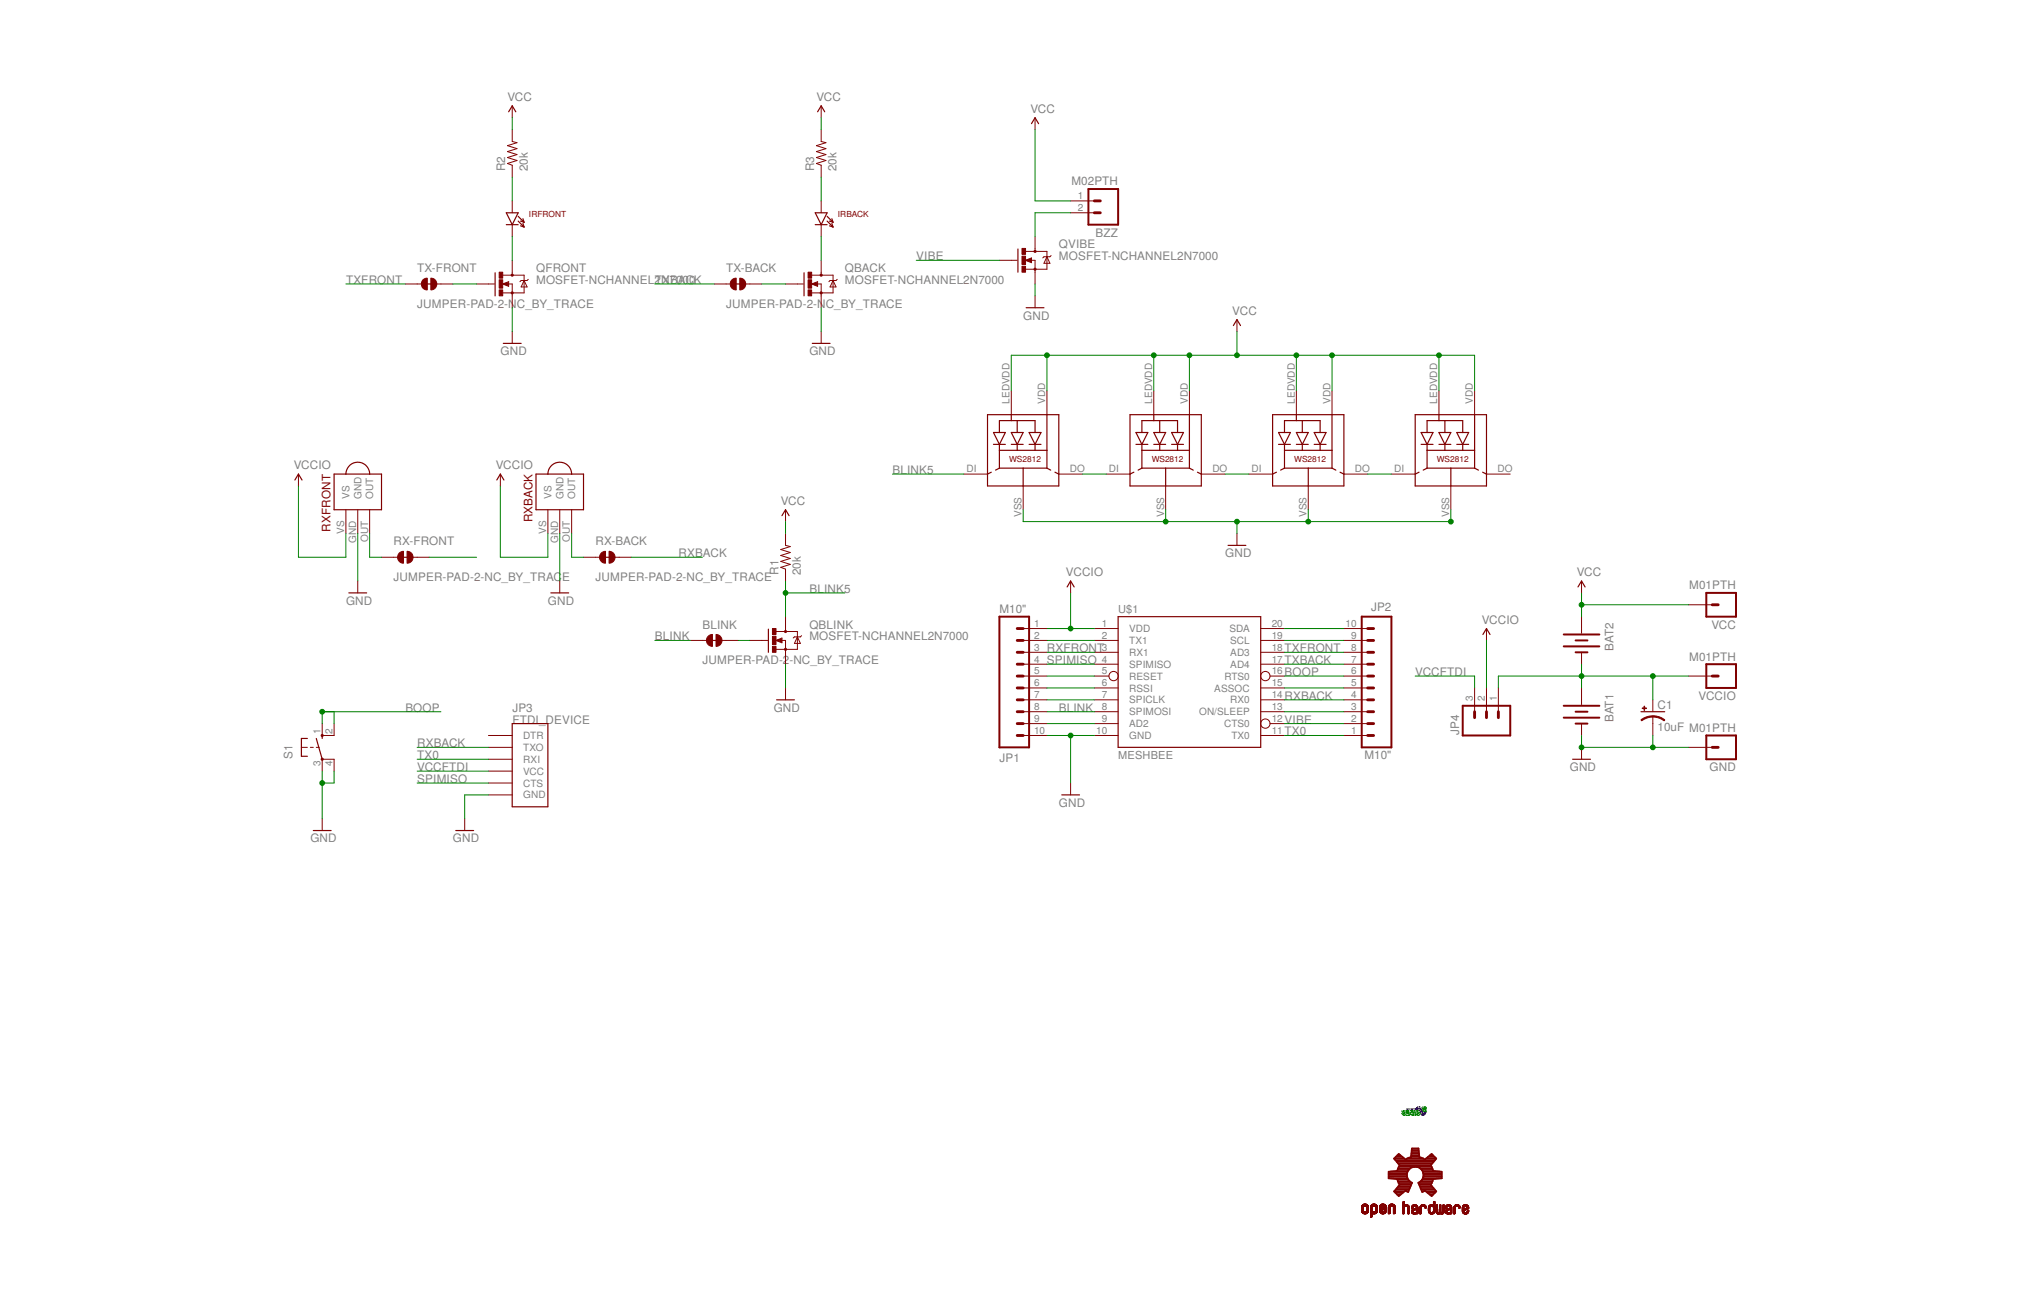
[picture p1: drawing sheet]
<svg xmlns="http://www.w3.org/2000/svg" width="432mm" height="279mm" viewBox="0 0 432 279" stroke-linecap="round" stroke-linejoin="round" font-family="sans-serif">
<g fill="none" stroke="#800000" stroke-width=".25">
<path d="M108.7 23.9l.8-1.3 .8 1.3M174.8 23.9l.7-1.3 .8 1.3M220.5 26.4l.8-1.2 .7 1.2M105.8 58.3v4.9M108.2 45.5h2.6l-1.3 2.5zM108.2 48h2.6M110.8 47.3l1.2 1.2M110.8 46.2l1.2 1.3M111.3 48.3l.7 .2M111.3 47.3l.7 .2M111.8 47.8l.2 .7M111.8 46.8l.2 .7"/>
<path d="M171.9 58.3v4.9M174.3 45.5h2.5l-1.3 2.5zM174.3 48h2.5M176.8 47.3l1.3 1.2M176.8 46.2l1.3 1.3M177.3 48.3l.8 .2M177.3 47.3l.8 .2M177.8 47.8l.3 .7M177.8 46.8l.3 .7M217.6 53.2v5M91 60.7h1.7M107.6 73.4h3.8"/>
<path d="M157 60.7h1.8M173.6 73.4h3.8M219.4 65.8h3.8M263.7 69.6l.7-1.3 .8 1.3M211.1 88.6h15.2v15.3h-15.2zM212.4 92.5h2.5l-1.3 2.5zM212.4 95h2.5M213.6 92.5v-2.6h7.7v2.6M213.6 95v5.1M213.6 96.3h10.2M216.2 92.5h2.5l-1.3 2.5zM216.2 95h2.5"/>
<path d="M216.2 88.6v1.3M217.4 89.9v2.6M217.4 95v1.3M220 92.5h2.5l-1.2 2.5zM220 95h2.5M221.3 95v1.3M223.8 88.6v11.5M241.6 88.6h15.2v15.3h-15.2zM242.8 92.5h2.6l-1.3 2.5zM242.8 95h2.6M244.1 92.5v-2.6h7.6v2.6M244.1 96.3h10.2"/>
<path d="M244.1 95v5.1M246.6 92.5h2.6l-1.3 2.5zM246.6 95h2.6M246.6 88.6v1.3M247.9 89.9v2.6M247.9 95v1.3M250.4 92.5h2.6l-1.3 2.5zM250.4 95h2.6M251.7 95v1.3M254.3 88.6v11.5M272 88.6h15.3v15.3h-15.3zM273.3 92.5h2.5l-1.2 2.5z"/>
<path d="M273.3 95h2.5M274.6 92.5v-2.6h7.6v2.6M274.6 96.3h10.1M274.6 95v5.1M277.1 92.5h2.6l-1.3 2.5zM277.1 95h2.6M277.1 88.6v1.3M278.4 89.9v2.6M278.4 95v1.3M280.9 92.5h2.6l-1.3 2.5zM280.9 95h2.6M282.2 95v1.3"/>
<path d="M284.7 88.6v11.5M302.5 88.6h15.3v15.3h-15.3zM303.8 92.5h2.5l-1.2 2.5zM303.8 95h2.5M305.1 92.5v-2.6h7.6v2.6M305.1 96.3h10.1M305.1 95v5.1M307.6 92.5h2.5l-1.2 2.5zM307.6 95h2.5M307.6 88.6v1.3M308.9 89.9v2.6M308.9 95v1.3"/>
<path d="M311.4 92.5h2.5l-1.2 2.5zM311.4 95h2.5M312.7 95v1.3M315.2 88.6v11.5M63 102.6l.8-1.3 .8 1.3M71.4 101.3h10.2v7.7h-10.2zM73.9 101.3a2.54 2.54 0 0 1 2.6-2.5 2.54 2.54 0 0 1 2.5 2.5M85.9 119.1h1.8M106.2 102.6l.8-1.3 .7 1.3M114.6 101.3h10.1v7.7h-10.1zM117.1 101.3a2.54 2.54 0 0 1 2.6-2.5 2.54 2.54 0 0 1 2.5 2.5M129.1 119.1h1.7"/>
<path d="M167.2 110.2l.7-1.2 .8 1.2M211.9 100.9l-.8 .4M213.6 100.1h10.2M213.6 100.1l-.8 .4M218.7 100.1v3.8M223.8 100.1l.8 .4M225.5 100.9l.8 .4M242.4 100.9l-.8 .4M244.1 100.1h10.2M244.1 100.1l-.8 .4M249.2 100.1v3.8M254.3 100.1l.8 .4"/>
<path d="M256 100.9l.8 .4M262.5 116.6h3.8M272.9 100.9l-.9 .4M274.6 100.1h10.1M274.6 100.1l-.9 .4M279.7 100.1v3.8M284.7 100.1l.9 .4M286.4 100.9l.9 .4M303.3 100.9l-.8 .4M305.1 100.1h10.1M305.1 100.1l-.9 .4M310.1 100.1v3.8"/>
<path d="M315.2 100.1l.8 .4M316.9 100.9l.9 .4M74.6 126.7h3.8M117.8 126.7h3.8M151.9 136.9h1.8M164.3 134.5v4.9M228.1 125.5l.8-1.3 .7 1.3M239 131.8h30.5v28h-30.5zM317 135.6l.8-1.2 .7 1.2M337.3 125.5l.8-1.3 .7 1.3M65.7 157.9h-1.3v3.8h1.3M67.6 157.9l1.3 4.4"/>
<path d="M68.9 157.2v.7M109.5 154.7h7.6v17.8h-7.6zM166 149.6h3.8M350.8 152.1h5.1M67 177.5h3.8M97.4 177.5h3.8M227 169.9h3.8M336.2 162.3h3.8"/>
</g>
<g fill="none" stroke="#800000" stroke-width=".21">
<path d="M109.5 22.6v2.6M109.5 27.7v2.5l1 .3-2 .6 2 .7-2 .6 2 .6-2 .7 2 .6-2 .6 1 .4v2.6M175.5 22.6v2.6M175.5 27.7v2.5l1.1 .3-2.1 .6 2.1 .7-2.1 .6 2.1 .6-2.1 .7 2.1 .6-2.1 .6 1 .4v2.6M221.3 25.2v2.5M107.5 58.8h4.5v3.8h-4.5M109.5 42.9v2.6M109.5 48v2.6M109.5 55.6v3.2M112 60l.7 1.3h-1.3zM112.9 59.7l-.2 .3h-1.3l-.3 .2M173.5 58.8h4.6v3.8h-4.6"/>
<path d="M175.5 42.9v2.6M175.5 48v2.6M175.5 55.6v3.2M178.1 60l.6 1.3h-1.3zM179 59.7l-.3 .3h-1.3l-.2 .2M213.6 55.6h3.8M219.2 55.6l1.3-.5v1.1zM219.2 53.7h4.6v3.9h-4.6M220.4 55.6h.9v5.1M221.3 50.6v3.1M223.8 54.9l.6 1.4h-1.2zM224.7 54.6l-.3 .3h-1.2l-.3 .2"/>
<path d="M228.9 42.9h5M228.9 45.5h5M86.6 60.7h3.5M93.4 60.7h3.4M101.9 60.7h3.8M107.5 60.7l1.2-.5v1zM108.6 60.7h.9v5.1M109.5 70.9v2.5M152.7 60.7h3.4M159.4 60.7h3.4M167.9 60.7h3.8M173.5 60.7l1.3-.5v1z"/>
<path d="M174.6 60.7h.9v5.1M175.5 70.9v2.5M221.3 63.2v2.6M264.4 68.3v2.6M216.2 83.6v5M223.8 83.6v5M246.6 83.6v5M254.3 83.6v5M277.1 83.6v5M284.7 83.6v5M307.6 83.6v5M315.2 83.6v5"/>
<path d="M63.8 101.3v2.6M73.9 109v5M76.5 109v5M79 109v5M81.6 119.1h3.4M88.3 119.1h3.4M107 101.3v2.6M117.1 109v5M119.7 109v5M122.2 109v5M124.7 119.1h3.5M131.5 119.1h3.4"/>
<path d="M167.9 109v2.5M167.9 114v2.6l1 .2-2 .7 2 .6-2 .6 2 .7-2 .6 2 .6-2 .7 1 .4v2.5M206 101.3h5.1M218.7 103.9v5.1M226.3 101.3h5.1M236.5 101.3h5.1M249.2 103.9v5.1M256.8 101.3h5.1M264.4 114v2.6M267 101.3h5M279.7 103.9v5.1M287.3 101.3h5.1"/>
<path d="M297.4 101.3h5.1M310.1 103.9v5.1M317.8 101.3h5M76.5 124.2v2.5M119.7 124.2v2.5M147.6 136.9h3.4M154.3 136.9h3.5M160.3 136.9h3.8M165.9 136.9l1.3-.5v1zM165.9 135h4.6v3.8h-4.6M167 136.9h.9v5.1M167.9 131.8v3.2"/>
<path d="M170.5 136.1l.6 1.4h-1.3zM171.3 135.9l-.2 .2h-1.3l-.2 .3M218.7 134.4h5.1M218.7 136.9h5.1M218.7 139.4h5.1M228.9 124.2v2.5M233.9 134.4h5.1M233.9 136.9h5.1M233.9 139.4h5.1M269.5 134.4h5.1M269.5 136.9h5.1M269.5 139.4h5.1"/>
<path d="M287.3 134.4h5.1M287.3 136.9h5.1M287.3 139.4h5.1M317.8 134.4v2.5M338.1 124.2v2.5M338.1 131.8v3.6M338.1 139.4v2.6M360.9 129.3h5.1M64.4 159.8h1.3M66.3 159.8h.7M67.6 159.8h.6M68.9 154.7v2.5h2.5v-2.5"/>
<path d="M104.4 157.2h5.1M104.4 159.8h5.1M167.9 147.1v2.5M218.7 142h5.1M218.7 144.5h5.1M218.7 147.1h5.1M218.7 149.6h5.1M218.7 152.1h5.1M218.7 154.7h5.1M218.7 157.2h5.1M233.9 142h5.1M233.9 144.5h3.1"/>
<path d="M233.9 147.1h5.1M233.9 149.6h5.1M233.9 152.1h5.1M233.9 154.7h5.1M233.9 157.2h5.1M269.5 142h5.1M269.5 147.1h5.1M269.5 149.6h5.1M269.5 152.1h5.1M269.5 157.2h5.1M271.5 144.5h3.1M271.5 154.7h3.1"/>
<path d="M287.3 142h5.1M287.3 144.5h5.1M287.3 147.1h5.1M287.3 149.6h5.1M287.3 152.1h5.1M287.3 154.7h5.1M287.3 157.2h5.1M315.2 147.1v5M317.8 147.1v5M320.3 147.1v5M338.1 147.1v3.5M338.1 154.7v2.5"/>
<path d="M338.1 159.8v2.5M353.3 149.6v2.5M353.3 153.2v4M360.9 144.5h5.1M360.9 159.8h5.1M68.9 164.8v-2.5h2.5v2.5M68.9 175v2.5M99.3 175v2.5M104.4 162.3h5.1M104.4 164.8h5.1M104.4 167.4h5.1M104.4 169.9h5.1"/>
<path d="M228.9 167.4v2.5M291.1 258.8l.4 .1M291.1 258.8h.3M291.1 258.7h.3M291.1 258.6h.3M291.1 258.5h.3M291.1 258.4h.3M291.1 258.3h.3M291.1 258.2h.3M291.1 258.1h.3M291.1 258h.3M291.1 258h.4"/>
<path d="M291.1 259h.5M291.1 259h.4M291.1 258.9h.4M291.1 257.9h.4M291.1 259.1h.6M291.1 257.8h1.3M291.1 259.2h1.3M291.1 259.1h1.3M291.2 257.7h1.2M291.2 259.2h1.2M291.3 257.6h1M291.3 259.3h1"/>
<path d="M291.4 259.4h.8M291.4 257.5h.8M291.4 259.4h.7M291.5 257.9l-.4 .1M291.5 257.4h.5M291.6 259.5h.4M291.6 257.8l-.5 .1M291.6 257.4h.4M291.7 257.8h-.6M291.9 257.8h.6M292 257.8l.5 .1M292 259h.5"/>
<path d="M292 257.9h.5M292.1 257.9l.4 .1M292.1 258.9h.4M292.1 258h.4M292.1 258.8h.4M292.1 258.7h.4M292.1 258.6h.4M292.1 258.5h.4M292.1 258.4h.4M292.1 258.3h.4M292.1 258.2h.4M292.1 258.1h.4"/>
<path d="M292.3 259.3h-1M292.5 259.1h-.6M292.5 259h-.5M293 260h.3M293 259.9h.3M293 259.8h.3M293 259.7h.3M293 259.6h.3M293 259.5h.3M293 259.1h1.4M293 259.1h.6M293 259h.5"/>
<path d="M293 259h.4M293 258.9h.4M293 258.8h.4M293 258.8h.3M293 258.7h.3M293 258.6h.3M293 258.5h.3M293 258.4h.3M293 258.3h.3M293 258.2h.3M293 258.1h.3M293 258h.4"/>
<path d="M293 257.9h.5M293.1 257.8h1.3M293.1 257.7h1.2M293.1 257.6l1.2 .1M293.2 257.6h1M293.2 257.5l1 .1M293.3 257.5h.8M293.4 259.5h-.4M293.4 257.9l-.4 .1M293.5 257.4h.5M293.5 259.5h.4M293.5 257.8l-.5 .1"/>
<path d="M293.5 257.4h.4M293.6 257.8h-.6M293.8 257.8h.6M293.9 257.8h.5M293.9 259h.5M294 257.9h.4M294 257.9l.4 .1M294 258.9h.4M294 258h.4M294 259.4l-1 .1M294 258.8h.4M294 258.7h.4"/>
<path d="M294 258.6h.4M294 258.5h.4M294 258.4h.4M294 258.3h.4M294 258.2h.4M294 258.1h.4M294.1 259.4h-1.1M294.2 259.3l-1.2 .1M294.3 259.3h-1.3M294.3 259.2h-1.3M294.4 259.1h-.6M294.4 259h-.4"/>
<path d="M294.9 259h.5M294.9 258.9h.4M294.9 258.8l.4 .1M294.9 258.3h1.4M294.9 258.3h.4M294.9 258.2h.4M294.9 258.1h.4M294.9 258h.4M294.9 259.1h.6M295 259.1h1.2M295 257.8h1.3M295 259.2h1.2"/>
<path d="M295 257.7h1.2M295.1 259.3h1M295.1 257.6h1M295.1 257.5l1 .1M295.2 259.4h.8M295.2 257.5h.8M295.3 259.4h.7M295.3 258.8h-.4M295.3 257.9l-.4 .1M295.3 257.4h.6M295.4 257.9h-.5M295.4 258.3h.9"/>
<path d="M295.4 259.5h.4M295.4 258.7l-.5 .1M295.4 257.8l-.5 .1M295.5 258.7h-.6M295.5 257.4h.3M295.5 257.8h-.6M295.6 258.2h.7M295.6 258.6l-.7 .1M295.7 258.2h.6M295.7 257.8h.6M295.8 258.6h-.9M295.8 258.1h.5"/>
<path d="M295.8 257.8l.5 .1M295.8 257.9h.5M295.9 258.5l-1 .1M295.9 258.1h.4M295.9 257.9h.4M295.9 258.9h.4M295.9 258h.4M296 258.8h.3M296 258.7h.3M296 258.5h-1.1M296.1 258.4h-1.2M296.2 258.6h.1"/>
<path d="M296.2 258.4h-1.3M296.3 259.1h-.6M296.3 259h-.5M296.3 259h-.4M296.8 259.3h.4M296.8 259.2h.4M296.8 259.1h.4M296.8 259h.4M296.8 258.9h.4M296.8 258.8h.4M296.8 258.7h.4M296.8 258.6h.4"/>
<path d="M296.8 258.5h.4M296.8 258.4h.4M296.8 258.3h.4M296.8 258.2h.4M296.8 258.1h.4M296.8 258h.4M296.8 259.4h.2M296.8 259.5h.1M296.9 257.8h1.3M296.9 257.7h1.2M297 257.6h1.1M297 257.6h1"/>
<path d="M297.1 257.5h.8M297.2 259.4h-.4M297.2 259.3l-.4 .1M297.2 257.9l-.4 .1M297.3 257.9h-.5M297.3 257.4h.5M297.3 257.8l-.5 .1M297.4 257.4h.3M297.4 257.8h-.6M297.6 257.8h.6M297.7 257.8l.5 .1M297.8 257.9h.4"/>
<path d="M297.8 257.9l.5 .1M297.9 259.3h.4M297.9 259.2h.4M297.9 259.1h.4M297.9 259h.4M297.9 258.9h.4M297.9 258.8h.4M297.9 258.7h.4M297.9 258.6h.4M297.9 258.5h.4M297.9 258.4h.4M297.9 258.3h.4"/>
<path d="M297.9 258.2h.4M297.9 258.1h.4M297.9 258h.4M297.9 259.5h.1M298.1 259.4l-.2 .1M298.2 259.4h-.3M299.9 259.3h.3M299.9 259.2h.3M299.9 259.1h.3M299.9 259h.3M299.9 258.9h.3M299.9 258.8h.3"/>
<path d="M299.9 258.7h.3M299.9 258.6h.3M299.9 258.5h.3M299.9 258.4h.3M299.9 258.3h.3M299.9 258.2h.3M299.9 258.1h.3M299.9 257.7h1.2M299.9 257.6l1.1 .1M299.9 257.6h1M299.9 257.5h.3M299.9 257.4h.3"/>
<path d="M299.9 257.3h.3M299.9 257.2h.3M299.9 257.1h.3M299.9 257h.3M300 256.9h.2M300.1 259.5h-.2M300.2 259.4l-.3 .1M300.2 259.4h-.3M300.2 259.3l-.3 .1M300.2 258l-.3 .1M300.2 258h-.3M300.3 257.9l-.4 .1"/>
<path d="M300.4 257.9h-.5M300.4 257.6h.4M300.5 257.8l-.6 .1M300.7 257.8l.5 .1M300.8 257.9h.4M300.9 257.9l.3 .1M300.9 258h.3M300.9 258l.4 .1M301 259.4h.2M301 259.3h.3M301 259.2h.3M301 259.1h.3"/>
<path d="M301 259h.3M301 258.9h.3M301 258.8h.3M301 258.7h.3M301 258.6h.3M301 258.5h.3M301 258.4h.3M301 258.3h.3M301 258.2h.3M301 258.1h.3M301.1 259.5h-.1M301.2 257.8h-1.3"/>
<path d="M301.2 259.4l-.2 .1M301.3 259.3l-.3 .1M301.7 259.1h.4M301.7 259.1h.3M301.7 259h.3M301.7 258.2h.3M301.7 258.1h.3M301.8 259.2h.8M301.8 259.2h.3M301.8 258.8h.3M301.8 258.3h.1M301.8 259.3h.8"/>
<path d="M301.8 259.3l.8 .1M301.9 257.8h1.1M301.9 259.4h.7M301.9 257.8h1M301.9 257.7h1M302 258.3h-.3M302 257.7h.8M302 259.5h.6M302 258.9h-.3M302 258l-.3 .1M302.1 258h-.3M302.1 257.6h.6"/>
<path d="M302.1 258.8l-.4 .1M302.1 258.5h1M302.2 257.6h.5M302.2 257.9h-.4M302.2 259.5h.1M302.3 258.4h.8M302.3 258.7l-.5 .1M302.3 259.5h.1M302.3 257.8l-.5 .1M302.3 259.5h.2M302.4 258.7h-.6M302.5 258.3h.6"/>
<path d="M302.5 257.8h.5M302.5 258.6l-.7 .1M302.6 258.3h.5M302.6 257.9h.4M302.7 258.6h-.8M302.7 257.9l.4 .1M302.7 258.2h.4M302.7 258h.4M302.8 258.6h.3M302.8 258.2h.3M302.8 258.1h.3M302.8 258h.3"/>
<path d="M302.8 259.5h.2M302.8 259.4h.3M302.8 259.3h.3M302.8 259.2h.3M302.8 259.1h.3M302.8 259h.3M302.8 258.9h.3M302.8 258.8h.3M302.8 258.7h.3M303.1 259.4l-.3 .1M303.1 258.6h-1.2M303.5 259.3h.3"/>
<path d="M303.5 259.2h.3M303.5 259.1h.3M303.5 259h.3M303.5 258.9h.3M303.5 258.8h.3M303.5 258.7h.3M303.5 258.6h.3M303.5 258.5h.3M303.5 258.4h.3M303.5 258.3h.3M303.5 258.2h.3M303.5 258.1h.3"/>
<path d="M303.5 258h.3M303.7 257.8h1.1M303.7 259.5h-.2M303.7 257.7h1M303.8 259.4l-.3 .1M303.8 257.7h.9M303.8 259.4h-.3M303.9 258h-.3M303.9 257.6h.7M303.9 257.9l-.3 .1M304 257.6h.5M304 257.9h-.4"/>
<path d="M304.1 257.8l-.5 .1M304.3 257.8h.5M304.5 257.9h.3M304.5 257.9h.4M304.5 258h.4M304.6 258h.3M304.6 258.2h.3M304.6 258.1h.3M304.6 258.3h.2M304.8 257.8h-1.2M304.9 258.1l-.3 .1M305.3 258.8h.3"/>
<path d="M305.3 258.7h.3M305.3 258.6h.3M305.3 258.5h.3M305.3 258.4h.3M305.3 258.3h.3M305.3 258.2h.3M305.4 259h.3M305.4 258.9h.2M305.4 258.1h.2M305.4 259.1h.3M305.4 258h.3M305.4 259.1h.4"/>
<path d="M305.4 259.2h.5M305.4 259.2h1.2M305.5 259.3h1.1M305.5 257.7h1.2M305.5 259.3h1M305.6 259.4h.9M305.6 257.7h1.1M305.6 259.4h.8M305.7 258l-.3 .1M305.7 257.6h1M305.7 259.5h.6M305.7 257.9l-.3 .1"/>
<path d="M305.8 257.6h.5M305.8 257.9h-.4M305.9 257.8l-.5 .1M306 259.5h.1M306.1 259.5h.1M306.1 257.8h.6M306.3 257.9h.4M306.3 259.1h.4M306.4 258h.3M306.4 259h.3M306.4 258.9h.3M306.4 258.8h.3"/>
<path d="M306.4 258.7h.3M306.4 258.6h.3M306.4 258.5h.3M306.4 258.4h.3M306.4 258.3h.3M306.4 258.2h.3M306.4 258.1h.3M306.4 257.5h.3M306.4 257.4h.3M306.4 257.3h.3M306.4 257.2h.3M306.4 257.1h.3"/>
<path d="M306.4 257h.3M306.4 256.9h.3M306.5 256.9h.2M306.6 256.9h.1M306.6 259.2h-.4M306.7 259.1h-.4M306.7 259h-.3M306.7 257.8h-1.2M307 259.2h.4M307 259.1h.3M307 259h.3M307 258.9h.3"/>
<path d="M307 258.8h.3M307 258.7h.3M307 258.6h.3M307 258.5h.3M307 258.4h.3M307 258.3h.3M307 258.2h.3M307 258.1h.3M307 258h.3M307 257.9h.3M307 257.8h.3M307 257.7h.3"/>
<path d="M307 257.6h.3M307 259.2h1.7M307 259.3h1.6M307.1 257.6h.2M307.1 259.4h1.5M307.2 259.4h1.3M307.2 257.5l.1 .1M307.2 259.5h.5M307.4 259.5h.1M307.5 259.5h.1M307.6 259.2h.5M307.7 259.1h.3"/>
<path d="M307.7 259h.3M307.7 258.9h.3M307.7 258.8h.3M307.7 258.7h.3M307.7 258.6h.3M307.7 258.5h.3M307.7 258.4h.3M307.7 258.3h.3M307.7 258.2h.3M307.7 258.1h.3M307.7 258h.3M307.7 257.9h.3"/>
<path d="M307.7 257.8h.3M307.7 257.7h.3M307.8 257.6h.2M307.9 257.6h.1M307.9 259.5h.5M308.2 259.5h.1M308.3 259.2h.4M308.4 259.1h.3M308.4 259h.3M308.4 258.9h.3M308.4 258.8h.3M308.4 258.7h.3"/>
<path d="M308.4 258.6h.3M308.4 258.5h.3M308.4 258.4h.3M308.4 258.3h.3M308.4 258.2h.3M308.4 258.1h.3M308.4 258h.3M308.4 257.9h.3M308.4 257.8h.3M308.4 257.7h.3M308.4 257.6h.3M308.5 257.6h.2"/>
<path d="M308.6 257.6h.1M308.6 259.3l-1.5 .1M308.9 259.1h.4M308.9 259h.4M308.9 258.9h.4M309 259.1h.3M309 258.1h.3M309 259.2h.4M309 258.8h.4M309 258.3h.1M309 259.2h.8M309 259.3h.8"/>
<path d="M309.1 259.3l.8 .1M309.1 257.8h1.1M309.1 259.4h.8M309.2 258.3h-.2M309.2 257.7h.9M309.2 259.4h.7M309.2 258.2h-.2M309.3 258.1l-.3 .1M309.3 259.5h.6M309.3 258l-.3 .1M309.3 258h-.3M309.3 257.6h.7"/>
<path d="M309.4 258.8l-.5 .1M309.4 258.5h.9M309.4 257.9l-.4 .1M309.4 257.6h.5M309.4 257.9h-.4M309.5 258.4h.8M309.5 259.5h.1M309.5 258.7l-.5 .1M309.5 257.8l-.4 .1M309.6 258.4h.7M309.6 258.7h-.6M309.7 257.8l.6 .1"/>
<path d="M309.8 258.7h-.7M309.8 258.3h.5M309.9 257.9h.4M309.9 258.6h-.8M309.9 257.9l.4 .1M310 258.2h.3M310 258h.3M310 258.6h.3M310 258.1h.3M310 259.3h.3M310 259.2h.3M310 259.1h.3"/>
<path d="M310 259h.3M310 258.9h.3M310 258.8h.3M310 258.7h.3M310.2 259.5h-.2M310.3 259.4l-.3 .1M310.3 259.4h-.3M310.3 258.5l-1.1 .1M310.8 259.4h.2M310.8 259.3h.2M310.8 259.2h.2M310.8 259.1h.2"/>
<path d="M310.8 259h.2M310.8 258.9h.2M310.8 258.8h.2M310.8 258.7h.2M310.8 258.6h.2M310.8 258.5h.2M310.8 258.4h.2M310.8 258.3h.2M310.8 258.2h.2M310.8 258.1h.3M310.8 258h.3M310.9 259.5h-.1"/>
<path d="M310.9 257.8h1.1M311 257.7h.9M311 259.4l-.2 .1M311.1 257.6h.7M311.1 258h-.3M311.2 257.9l-.4 .1M311.2 257.6h.5M311.2 257.9h-.4M311.4 257.8l-.5 .1M311.6 257.8h.5M311.7 257.9h.4M311.7 257.9l.4 .1"/>
<path d="M311.8 258h.3M311.8 258.3h.2M311.8 258.1h.3M312 257.8h-1.1M312.1 258.2h-.3M312.1 258.1l-.3 .1M312.6 259h.3M312.6 258.9h.3M312.6 258.5h1.2M312.6 258.4h.3M312.6 258.3h.3M312.6 258.2h.3"/>
<path d="M312.6 258.1h.3M312.6 259.1h.4M312.6 258h.3M312.7 259.2h.4M312.7 259.2h1.1M312.7 259.3h1.1M312.7 257.8h1.1M312.8 259.3h1M312.8 257.7h1M312.8 259.4h.9M312.8 257.7h.9M312.9 259.4h.7"/>
<path d="M312.9 258.8l-.3 .1M312.9 257.6h.7M313 259.5h.6M313 258.8h-.4M313 257.9l-.4 .1M313 257.6h.5M313 257.9h-.3M313.1 259.5h.1M313.1 258.7l-.5 .1M313.2 257.8l-.5 .1M313.2 258.7h-.6M313.2 259.5h.2"/>
<path d="M313.3 258.3h.6M313.3 258.6l-.7 .1M313.4 258.3h.6M313.4 257.8l.5 .1M313.5 258.6h-.9M313.5 257.9h.4M313.5 258.2h.5M313.6 257.9l.3 .1M313.6 259.1h.3M313.6 258.5l-1 .1M313.6 258h.3M313.6 258.2h.4"/>
<path d="M313.6 259h.3M313.6 258.1h.3M313.7 258.8h.3M313.8 258.8h.2M313.8 257.8h-1.1M313.9 258.4h-.8M313.9 259.2h-.4M313.9 259.1h-.4M313.9 259h-.3M314 258.9h-.3M293 260.1h.2M293 260.2h.1"/>
<path d="M293.3 260.1h-.3"/>
<circle cx="238" cy="144.5" r=".99"/>
<circle cx="270.5" cy="144.5" r=".99"/>
<circle cx="270.5" cy="154.7" r=".99"/>
</g>
<g fill="none" stroke="#800000" stroke-width=".42">
<path d="M232.7 40.4h6.3v7.6h-6.3zM213.6 131.8h6.4v28h-6.4zM291.1 131.8h6.3v28h-6.3zM334.3 135.6h7.6M334.3 138.2h7.6M336.8 136.9h2.5M336.8 139.4h2.5M364.7 126.7h6.4v5.1h-6.4zM312.7 150.9h10.1v6.3h-10.1zM334.3 150.9h7.6M334.3 153.4h7.6M336.8 152.1h2.5"/>
<path d="M336.8 154.7h2.5M364.7 142h6.4v5.1h-6.4zM364.7 157.2h6.4v5.1h-6.4z"/>
<circle cx="109.5" cy="58.8" r=".13"/>
<circle cx="175.5" cy="58.8" r=".13"/>
<circle cx="221.3" cy="57.6" r=".13"/>
<circle cx="221.3" cy="53.7" r=".13"/>
<circle cx="109.5" cy="62.6" r=".13"/>
<circle cx="175.5" cy="62.6" r=".13"/>
<circle cx="167.9" cy="138.8" r=".13"/>
<circle cx="167.9" cy="135" r=".13"/>
<circle cx="68.9" cy="157.2" r=".13"/>
<circle cx="68.9" cy="162.3" r=".13"/>
</g>
<g fill="none" stroke="#800000" stroke-width=".61">
<path d="M233.9 45.5h1.3M233.9 42.9h1.3M217.4 139.4h1.3M217.4 136.9h1.3M217.4 134.4h1.3M292.4 139.4h1.2M292.4 136.9h1.2M292.4 134.4h1.2M366 129.3h1.3M217.4 144.5h1.3M217.4 142h1.3M217.4 147.1h1.3"/>
<path d="M217.4 149.6h1.3M217.4 152.1h1.3M217.4 154.7h1.3M217.4 157.2h1.3M292.4 144.5h1.2M292.4 142h1.2M292.4 147.1h1.2M292.4 149.6h1.2M292.4 152.1h1.2M292.4 154.7h1.2M292.4 157.2h1.2M315.2 152.1v1.3"/>
<path d="M317.8 152.1v1.3M320.3 152.1v1.3M366 144.5h1.3M366 159.8h1.3"/>
</g>
<g fill="#800000" stroke="#800000" stroke-width=".21">
<path d="M165.1 138.2h.8v1.2h-.8z"/>
<path d="M165.1 134.4h.8v1.2h-.8z"/>
<path d="M165.1 136h.8v1.8h-.8z"/>
<path d="M106.7 62h.8v1.2h-.8z"/>
<path d="M106.7 58.2h.8v1.3h-.8z"/>
<path d="M106.7 59.8h.8v1.8h-.8z"/>
<path d="M172.7 62h.8v1.2h-.8z"/>
<path d="M172.7 58.2h.8v1.3h-.8z"/>
<path d="M172.7 59.8h.8v1.8h-.8z"/>
<path d="M351 151.3h.9v.2h-.9z"/>
<path d="M351.4 151h.2v.8h-.2z"/>
<path d="M218.5 56.9h.7v1.3h-.7z"/>
<path d="M218.5 53.1h.7v1.3h-.7z"/>
<path d="M218.5 54.8h.7v1.7h-.7z"/>
</g>
<path d="M220.4 55.4l-.9 .2 .9 .3v-.3h-.3M108.6 60.5l-.9 .2 .9 .3v-.3h-.2M174.6 60.5l-.8 .2 .8 .3v-.3h-.2M167 136.7l-.9 .2 .9 .3v-.3h-.2" fill="none" stroke="#800000" stroke-width=".32"/>
<g fill="#800000" stroke="#800000" stroke-width=".21">
<path d="M353.3 153l1.4 .2 1.2 .7-.2 .2-.9-.5-1.5-.3z" fill-rule="evenodd"/>
<path d="M350.8 153.9l1.2-.7 1.3-.2v.3l-1 .1-1.4 .7z" fill-rule="evenodd"/>
<path d="M153.1 135.6a1.23 1.23 0 0 1 1.2 1.3h-1.2z" fill-rule="evenodd"/>
<path d="M153.1 136.9h1.2a1.23 1.23 0 0 1-1.2 1.3z" fill-rule="evenodd"/>
<path d="M151.3 136.1l.5-.4 .5-.1v2.6a1.26 1.26 0 0 1-1.2-.8 1.26 1.26 0 0 1 .2-1.3z" fill-rule="evenodd"/>
<path d="M130.2 117.9a1.23 1.23 0 0 1 1.3 1.2h-1.3z" fill-rule="evenodd"/>
<path d="M130.2 119.1h1.3a1.23 1.23 0 0 1-1.3 1.3z" fill-rule="evenodd"/>
<path d="M128.5 118.3l.9-.4v2.5a1.27 1.27 0 0 1-1.1-.8 1.27 1.27 0 0 1 .2-1.3z" fill-rule="evenodd"/>
<path d="M87 117.9a1.23 1.23 0 0 1 1.3 1.2h-1.3z" fill-rule="evenodd"/>
<path d="M87 119.1h1.3a1.23 1.23 0 0 1-1.3 1.3z" fill-rule="evenodd"/>
<path d="M85.3 118.3l1-.4v2.5a1.27 1.27 0 0 1-1.2-.8 1.27 1.27 0 0 1 .2-1.3z" fill-rule="evenodd"/>
<path d="M158.1 59.5a1.23 1.23 0 0 1 1.3 1.2h-1.3z" fill-rule="evenodd"/>
<path d="M158.1 60.7h1.3a1.23 1.23 0 0 1-1.3 1.3z" fill-rule="evenodd"/>
<path d="M156.4 59.9l.5-.4h.5v2.5a1.26 1.26 0 0 1-1.2-.8 1.26 1.26 0 0 1 .2-1.3z" fill-rule="evenodd"/>
<path d="M92.1 59.5a1.23 1.23 0 0 1 1.3 1.2h-1.3z" fill-rule="evenodd"/>
<path d="M92.1 60.7h1.3a1.23 1.23 0 0 1-1.3 1.3z" fill-rule="evenodd"/>
<path d="M90.4 59.9l.5-.4h.4v2.5a1.27 1.27 0 0 1-1.1-.8 1.27 1.27 0 0 1 .2-1.3z" fill-rule="evenodd"/>
</g>
<g fill="none" stroke="#800000" stroke-width=".38">
<path d="M296.8 251.9l1.9 .2 .3 .8M296.8 251.9h4.1M296.8 251.5h4M296.8 251.2h3.9M296.8 250.8h4M297.2 250.5h3.7M298 247.7h2.2M298.1 254.7h2.2M298.3 248h8.4M298.3 255h1.5M298.3 254.3h2.9M298.4 247.3h1.4"/>
<path d="M298.6 248.4h7.9M298.6 255.4h.8M298.6 254h2.8M298.7 252.2h2.4M298.7 247h.6M298.7 250.1h2.4M298.8 252.6h2.6M298.9 249.8h2.6M298.9 248.7h7.3M298.9 253.6h2.6M299 252.9h2.8M299 249.4h7"/>
<path d="M299.1 249.1h6.8M299.2 253.3h2.5M300.7 254.7h.4M300.7 251.2l.1 .3M300.8 251.5l.3 .8 .7 .5-.8 2-.6-.3-1.4 1.2-1-1 1.2-1.4-.2-.4M300.8 247.7h3.4M301.6 247.3h1.8M301.7 247h1.7M301.7 246.6h1.6M301.8 246.3h1.5M301.8 245.9h1.5M301.8 245.6h1.4"/>
<path d="M302.4 249.4a1.77 1.77 0 0 0-1.7 1.8M302.7 249.4l.6 .2 .6 .5M303.2 252.9h2.8M303.4 253.3h2.5M303.5 253.6h2.6M303.6 249.8h2.6M303.7 254h2.7M303.7 252.6h2.5M303.8 254.3h2.9M303.9 250.1l.3 .5 .1 .9M303.9 250.1h2.4M304 254.7h.4"/>
<path d="M304 252.2h2.3M304.1 250.5h3.7M304.2 251.9h4M304.2 250.8h4M304.3 251.5l-.4 .8-.7 .5 .8 2 .6-.3 1.4 1.2 1-1-1.2-1.4M304.3 251.5h3.9M304.3 251.2h3.9M304.8 254.7h2.2M304.8 247.7h2.2M305.2 255h1.5M305.3 247.3h1.4M305.6 255.4h.8"/>
<path d="M305.7 247h.6M306 252.9l-.2 .4M307 247.7l-1.2 1.4 .5 1.2 1.9 .2v1.4M307 247.7l-1-1-1.4 1.2-1.2-.5-.2-1.9h-1.4l-.2 1.9-1.2 .5-1.4-1.2-1 1 1.2 1.4-.5 1.2-1.9 .2v1.4M308.2 251.9l-1.9 .2-.3 .8"/>
</g>
<g fill="none" stroke="#008000" stroke-width=".21">
<path d="M109.5 25.2v2.5M109.5 37.9v5M175.5 25.2v2.5M175.5 37.9v5M221.3 27.7v15.2h7.6M109.5 50.6v5M175.5 50.6v5M195.9 55.6h17.7M228.9 45.5h-7.6v5.1M73.9 60.7h12.7M96.8 60.7h5.1M109.5 65.8v5.1"/>
<path d="M140 60.7h12.7M162.8 60.7h5.1M175.5 65.8v5.1M221.3 60.7v2.5M223.8 75.9v7.7M246.6 75.9v7.7M254.3 75.9v7.7M264.4 70.9v5M277.1 75.9v7.7M284.7 75.9v7.7M307.6 75.9v7.7M216.2 83.6v-7.7h99v7.7"/>
<path d="M63.8 103.9v15.2h10.1v-5.1M76.5 114v10.2M79 114v5.1h2.6M91.7 119.1h10.2M107 103.9v15.2h10.1v-5.1M119.7 114v10.2M122.2 114v5.1h2.5M134.9 119.1h15.2M167.9 111.5v2.5M190.8 101.3h15.2M218.7 109v2.5h91.4v-2.5M231.4 101.3h5.1"/>
<path d="M249.2 109v2.5M261.9 101.3h5.1M264.4 111.5v2.5M279.7 109v2.5M292.4 101.3h5M140 136.9h7.6M157.8 136.9h2.5M167.9 124.2v7.6M167.9 126.7h12.7M223.8 136.9h10.1M223.8 134.4h10.1M223.8 139.4h10.1"/>
<path d="M228.9 126.7v7.7M274.6 136.9h12.7M274.6 134.4h12.7M274.6 139.4h12.7M317.8 136.9v10.2M338.1 126.7v5.1M338.1 129.3h22.8M71.4 152.1v2.6M89.2 159.8h15.2M94.3 152.1h-25.4v2.6M167.9 142v5.1M223.8 142h10.1"/>
<path d="M223.8 144.5h10.1M223.8 147.1h10.1M223.8 149.6h10.1M223.8 154.7h10.1M223.8 157.2h10.1M223.8 152.1h10.1M228.9 157.2v10.2M274.6 142h12.7M274.6 144.5h12.7M274.6 147.1h12.7M274.6 149.6h12.7M274.6 154.7h12.7"/>
<path d="M274.6 157.2h12.7M274.6 152.1h12.7M302.5 144.5h12.7v2.6M338.1 142v5.1M338.1 157.2v2.6h22.8M353.3 144.5v5.1M353.3 157.2v2.6M360.9 144.5h-40.6v2.6M68.9 164.8v10.2M71.4 164.8v2.6h-2.5M89.2 167.4h15.2M89.2 162.3h15.2"/>
<path d="M89.2 164.8h15.2M104.4 169.9h-5.1v5.1"/>
</g>
<g fill="#008000" stroke="#008000" stroke-width=".21">
<circle cx="338.1" cy="159.8" r=".51"/>
<circle cx="353.3" cy="159.8" r=".51"/>
<circle cx="228.9" cy="157.2" r=".51"/>
<circle cx="249.2" cy="111.5" r=".51"/>
<circle cx="264.4" cy="111.5" r=".51"/>
<circle cx="279.7" cy="111.5" r=".51"/>
<circle cx="310.1" cy="111.5" r=".51"/>
<circle cx="68.9" cy="167.4" r=".51"/>
<circle cx="228.9" cy="134.4" r=".51"/>
<circle cx="338.1" cy="129.3" r=".51"/>
<circle cx="223.8" cy="75.9" r=".51"/>
<circle cx="246.6" cy="75.9" r=".51"/>
<circle cx="254.3" cy="75.9" r=".51"/>
<circle cx="264.4" cy="75.9" r=".51"/>
<circle cx="277.1" cy="75.9" r=".51"/>
<circle cx="284.7" cy="75.9" r=".51"/>
<circle cx="307.6" cy="75.9" r=".51"/>
<circle cx="167.9" cy="126.7" r=".51"/>
<circle cx="68.9" cy="152.1" r=".51"/>
<circle cx="338.1" cy="144.5" r=".51"/>
<circle cx="353.3" cy="144.5" r=".51"/>
</g>
<g fill="#000080" stroke="#000080" stroke-width=".21">
<path d="M304 238.3l.2 .1z"/>
<path d="M303.9 238.3l.4 .1z"/>
<path d="M304 238.3h.4z"/>
<path d="M304 238.3h.5z"/>
<path d="M304.1 238.2l.4 .1z"/>
<path d="M303.8 238.2l.2 .1z"/>
<path d="M303.8 238.2l.3 .1z"/>
<path d="M303.7 238.2h.9z"/>
<path d="M303.6 238.1l1 .1z"/>
<path d="M303.7 238.1h.9z"/>
<path d="M303.6 238.1h1z"/>
<path d="M304.2 238.1h.5z"/>
<path d="M303.6 238.1h.5z"/>
<path d="M304.3 238l.4 .1z"/>
<path d="M303.6 238l.4 .1z"/>
<path d="M304.4 238l.3 .1z"/>
<path d="M304.4 238h.3z"/>
<path d="M303.6 238h.3z"/>
<path d="M304.4 237.9l.3 .1z"/>
<path d="M303.6 237.9l.3 .1z"/>
<path d="M303.5 237.9l.4 .1z"/>
<path d="M304.4 237.9h.3z"/>
<path d="M303.5 237.9h.3z"/>
<path d="M304.4 237.8l.3 .1z"/>
<path d="M304 237.8l.2 .1z"/>
<path d="M303.5 237.8l.3 .1z"/>
<path d="M304.5 237.8l.3 .1z"/>
<path d="M304.5 237.8h.3z"/>
<path d="M304 237.8h.2z"/>
<path d="M303.5 237.8h.3z"/>
<path d="M303.5 237.8h.2z"/>
<path d="M304.5 237.7l.3 .1z"/>
<path d="M304 237.7l.2 .1z"/>
<path d="M303.5 237.7l.3 .1z"/>
<path d="M304.5 237.7h.3z"/>
<path d="M304 237.7h.2z"/>
<path d="M303.5 237.7h.3z"/>
<path d="M304.5 237.6l.3 .1z"/>
<path d="M303.6 237.6l.2 .1z"/>
<path d="M303.5 237.6h.1z"/>
<path d="M303.5 237.6h.2z"/>
<path d="M303.5 237.6h.3z"/>
<path d="M303.6 237.5l.3 .1z"/>
<path d="M303.6 237.5h.3z"/>
<path d="M303.6 237.4l.3 .1z"/>
<path d="M303.6 237.4l.4 .1z"/>
<path d="M303.6 237.4h.4z"/>
<path d="M303.7 237.4h.3z"/>
<path d="M303.7 237.3l.3 .1z"/>
<path d="M303.3 237.3l.1 .1z"/>
<path d="M303.2 237.3l.2 .1z"/>
<path d="M303.7 237.3h.3z"/>
<path d="M303.2 237.3h.2z"/>
<path d="M302.7 237.3h.2z"/>
<path d="M301.4 237.3h.2z"/>
<path d="M300.7 237.3h.1z"/>
<path d="M303.8 237.3h.2z"/>
<path d="M303.2 237.3h.3z"/>
<path d="M302.7 237.3h.3z"/>
<path d="M303.7 237.3h.1z"/>
<path d="M301.2 237.3h.2z"/>
<path d="M303.7 237.2l.1 .1z"/>
<path d="M303.2 237.2l.3 .1z"/>
<path d="M302.7 237.2l.2 .1z"/>
<path d="M302.4 237.2l.2 .1z"/>
<path d="M301.9 237.2l.1 .1z"/>
<path d="M301.2 237.2l.2 .1z"/>
<path d="M303.7 237.2h.3z"/>
<path d="M303.2 237.2h.3z"/>
<path d="M302.9 237.2h.1z"/>
<path d="M302.7 237.2h.2z"/>
<path d="M301.9 237.2h.1z"/>
<path d="M303.2 237.2h.2z"/>
<path d="M303.7 237.2h.1z"/>
<path d="M302.7 237.2h.3z"/>
<path d="M303.7 237.1l.3 .1z"/>
<path d="M302.7 237.1l.3 .1z"/>
<path d="M303.7 237.1h.3z"/>
<path d="M302.7 237.1h.3z"/>
<path d="M302.4 237.1h.2z"/>
<path d="M302.1 237.1h.2z"/>
<path d="M301.9 237.1h.1z"/>
<path d="M301.6 237.1h.2z"/>
<path d="M300.7 237.1h.2z"/>
<path d="M303.6 237.1h.4z"/>
<path d="M303.6 237l.3 .1z"/>
<path d="M302.7 237l.3 .1z"/>
<path d="M302.7 237l.4 .1z"/>
<path d="M303.6 237h.3z"/>
<path d="M302.7 237h.4z"/>
<path d="M302.8 237h.3z"/>
<path d="M303.6 236.9l.3 .1z"/>
<path d="M302.9 236.9l.2 .1z"/>
<path d="M303.7 236.9l.2 .1z"/>
<path d="M303.5 236.9l.2 .1z"/>
<path d="M302.7 236.9l.5 .1z"/>
<path d="M303.5 236.9h.4z"/>
<path d="M302.8 236.9h.7z"/>
<path d="M302.8 236.9h.9z"/>
<path d="M302.8 236.8l.9 .1z"/>
<path d="M302.8 236.8l1 .1z"/>
<path d="M302.9 236.8h.9z"/>
<path d="M302.9 236.8h.8z"/>
<path d="M303 236.7l.8 .1z"/>
<path d="M303.1 236.7h.6z"/>
<path d="M303.2 236.7h.5z"/>
<path d="M303 236.7h.1z"/>
<path d="M303.3 236.7h.3z"/>
<path d="M303.1 236.7h.1z"/>
<path d="M303.1 236.6l.2 .1z"/>
<path d="M303.3 236.6l.2 .1z"/>
</g>
<g fill="#008000" stroke="#008000" stroke-width=".21">
<path d="M303 238.3l.3 .1z"/>
<path d="M302.5 238.3l.2 .1z"/>
<path d="M301.9 238.3l.3 .1z"/>
<path d="M300.8 238.3l.5 .1z"/>
<path d="M300.7 238.3l.1 .1z"/>
<path d="M300 238.3l.3 .1z"/>
<path d="M303 238.3h.4z"/>
<path d="M302.5 238.3h.2z"/>
<path d="M301.8 238.3h.5z"/>
<path d="M300.7 238.3h.7z"/>
<path d="M299.9 238.3h.5z"/>
<path d="M302.9 238.3h.6z"/>
<path d="M302.9 238.2l.6 .1z"/>
<path d="M302.5 238.2l.2 .1z"/>
<path d="M301.6 238.2l.7 .1z"/>
<path d="M300.7 238.2l.7 .1z"/>
<path d="M299.9 238.2l.6 .1z"/>
<path d="M299.8 238.2l.7 .1z"/>
<path d="M302.8 238.2h.8z"/>
<path d="M302.5 238.2h.2z"/>
<path d="M301.6 238.2h.7z"/>
<path d="M300.7 238.2h.7z"/>
<path d="M299.8 238.2h.7z"/>
<path d="M302.8 238.2h.7z"/>
<path d="M301.5 238.2h.8z"/>
<path d="M301 238.2h.3z"/>
<path d="M300.6 238.2h.2z"/>
<path d="M302.8 238.1l.7 .1z"/>
<path d="M302.5 238.1l.2 .1z"/>
<path d="M301.5 238.1l.8 .1z"/>
<path d="M301.1 238.1l.2 .1z"/>
<path d="M300.6 238.1l.4 .1z"/>
<path d="M299.8 238.1l.7 .1z"/>
<path d="M303.3 238.1h.2z"/>
<path d="M302.8 238.1h.2z"/>
<path d="M302.4 238.1h.3z"/>
<path d="M301.5 238.1h.8z"/>
<path d="M301.2 238.1h.1z"/>
<path d="M300.7 238.1h.1z"/>
<path d="M300.2 238.1h.3z"/>
<path d="M299.7 238.1h.3z"/>
<path d="M302 238.1h.3z"/>
<path d="M301.5 238.1h.3z"/>
<path d="M300.3 238.1h.2z"/>
<path d="M299.8 238.1h.2z"/>
<path d="M302.7 238.1h.3z"/>
<path d="M301.1 238.1h.2z"/>
<path d="M302.8 238l.2 .1z"/>
<path d="M302.4 238l.3 .1z"/>
<path d="M302 238l.3 .1z"/>
<path d="M301.5 238l.3 .1z"/>
<path d="M301.1 238l.2 .1z"/>
<path d="M299.7 238l.3 .1z"/>
<path d="M302.7 238l.4 .1z"/>
<path d="M301.4 238l.3 .1z"/>
<path d="M299.7 238l.4 .1z"/>
<path d="M302.7 238h.5z"/>
<path d="M302.4 238h.3z"/>
<path d="M302 238h.2z"/>
<path d="M301.4 238h.3z"/>
<path d="M301.1 238h.2z"/>
<path d="M299.7 238h.4z"/>
<path d="M302.7 238h.6z"/>
<path d="M300.6 238h.7z"/>
<path d="M299.7 238h.5z"/>
<path d="M302.8 237.9l.5 .1z"/>
<path d="M302.4 237.9l.3 .1z"/>
<path d="M302 237.9l.2 .1z"/>
<path d="M301.4 237.9l.3 .1z"/>
<path d="M300.6 237.9l.7 .1z"/>
<path d="M299.7 237.9l.6 .1z"/>
<path d="M302.8 237.9l.6 .1z"/>
<path d="M299.8 237.9l.6 .1z"/>
<path d="M302.8 237.9h.6z"/>
<path d="M302.4 237.9h.3z"/>
<path d="M302 237.9h.2z"/>
<path d="M301.4 237.9h.2z"/>
<path d="M300.6 237.9h.7z"/>
<path d="M299.8 237.9h.6z"/>
<path d="M302.8 237.8l.6 .1z"/>
<path d="M302.4 237.8l.2 .1z"/>
<path d="M302 237.8l.2 .1z"/>
<path d="M301.4 237.8l.2 .1z"/>
<path d="M300.6 237.8l.7 .1z"/>
<path d="M299.8 237.8l.6 .1z"/>
<path d="M302.9 237.8l.5 .1z"/>
<path d="M302.9 237.8h.5z"/>
<path d="M302.4 237.8h.2z"/>
<path d="M302 237.8h.2z"/>
<path d="M301.4 237.8h.2z"/>
<path d="M300.6 237.8h.7z"/>
<path d="M299.9 237.8h.5z"/>
<path d="M303 237.8h.4z"/>
<path d="M300.7 237.8h.6z"/>
<path d="M300 237.8h.4z"/>
<path d="M303.1 237.8h.3z"/>
<path d="M301.4 237.8h.3z"/>
<path d="M301 237.8h.3z"/>
<path d="M300.1 237.8h.3z"/>
<path d="M303.1 237.7l.3 .1z"/>
<path d="M302.4 237.7l.2 .1z"/>
<path d="M302 237.7l.2 .1z"/>
<path d="M301.4 237.7l.3 .1z"/>
<path d="M301 237.7l.3 .1z"/>
<path d="M300.1 237.7l.3 .1z"/>
<path d="M303.2 237.7h.2z"/>
<path d="M302.4 237.7h.2z"/>
<path d="M301.9 237.7h.3z"/>
<path d="M301.4 237.7h.3z"/>
<path d="M301 237.7h.2z"/>
<path d="M300.2 237.7h.2z"/>
<path d="M302.3 237.7h.3z"/>
<path d="M302.8 237.7h.2z"/>
<path d="M301.4 237.7h.8z"/>
<path d="M301 237.7h.3z"/>
<path d="M300.1 237.7h.3z"/>
<path d="M299.8 237.7h.2z"/>
<path d="M303.1 237.6l.3 .1z"/>
<path d="M302.8 237.6l.2 .1z"/>
<path d="M302.3 237.6l.3 .1z"/>
<path d="M301.4 237.6l.8 .1z"/>
<path d="M300.5 237.6l.8 .1z"/>
<path d="M300.1 237.6l.3 .1z"/>
<path d="M299.8 237.6l.2 .1z"/>
<path d="M302.8 237.6h.6z"/>
<path d="M302.3 237.6h.3z"/>
<path d="M301.4 237.6h.8z"/>
<path d="M300.5 237.6h.7z"/>
<path d="M299.7 237.6h.7z"/>
<path d="M302.8 237.6h.5z"/>
<path d="M301.5 237.6h.7z"/>
<path d="M302.8 237.6h.4z"/>
<path d="M304.5 237.5l.4 .1z"/>
<path d="M302.8 237.5l.4 .1z"/>
<path d="M302.3 237.5l.3 .1z"/>
<path d="M301.5 237.5l.7 .1z"/>
<path d="M300.5 237.5l.7 .1z"/>
<path d="M299.7 237.5l.6 .1z"/>
<path d="M304.4 237.5l.5 .1z"/>
<path d="M302.7 237.5l.4 .1z"/>
<path d="M304.3 237.5h.6z"/>
<path d="M302.8 237.5h.3z"/>
<path d="M302.3 237.5h.3z"/>
<path d="M301.6 237.5h.6z"/>
<path d="M300.5 237.5h.7z"/>
<path d="M299.8 237.5h.4z"/>
<path d="M304.3 237.4l.6 .1z"/>
<path d="M302.8 237.4l.3 .1z"/>
<path d="M302.3 237.4l.2 .1z"/>
<path d="M301.7 237.4l.4 .1z"/>
<path d="M300.5 237.4l.7 .1z"/>
<path d="M299.8 237.4l.4 .1z"/>
<path d="M304.2 237.4l.7 .1z"/>
<path d="M302.9 237.4l.2 .1z"/>
<path d="M299.9 237.4l.2 .1z"/>
<path d="M304.1 237.4h.8z"/>
<path d="M304.1 237.3l.8 .1z"/>
<path d="M304.6 237.3l.3 .1z"/>
<path d="M304.1 237.3l.4 .1z"/>
<path d="M304.7 237.3h.2z"/>
<path d="M304.1 237.3h.3z"/>
<path d="M304.6 237.3h.3z"/>
<path d="M304.1 237.3h.2z"/>
<path d="M304.6 237.2l.3 .1z"/>
<path d="M304.1 237.2l.2 .1z"/>
<path d="M304.6 237.2h.3z"/>
<path d="M304.1 237.2h.3z"/>
<path d="M304.1 237.2h.8z"/>
<path d="M304.1 237.1l.8 .1z"/>
<path d="M304.1 237.1h.8z"/>
<path d="M304.2 237.1h.7z"/>
<path d="M304.2 237l.7 .1z"/>
<path d="M304.2 237l.6 .1z"/>
<path d="M304.5 237h.3z"/>
<path d="M304.1 237h.3z"/>
<path d="M304.6 237h.2z"/>
<path d="M304.6 236.9l.2 .1z"/>
<path d="M304.1 236.9l.2 .1z"/>
<path d="M304.6 236.9h.2z"/>
<path d="M304.1 236.9h.2z"/>
<path d="M304 236.9h.3z"/>
<path d="M304.6 236.8l.2 .1z"/>
<path d="M304 236.8l.4 .1z"/>
<path d="M304.1 236.8l.7 .1z"/>
<path d="M304.1 236.8h.7z"/>
<path d="M304.1 236.7l.7 .1z"/>
<path d="M304.1 236.7h.7z"/>
<path d="M304.2 236.7h.6z"/>
<path d="M304.1 236.7h.1z"/>
<path d="M304.3 236.7h.5z"/>
<path d="M304.3 236.6l.5 .1z"/>
</g>
<g font-size="2.5" fill="#808080">
<text x="108.5" y="21.6">VCC</text>
<text x="174.5" y="21.6">VCC</text>
<text x="220.2" y="24.1">VCC</text>
<text x="108" y="36.6" transform="rotate(-90 108 36.6)">R2</text>
<text x="112.8" y="36.6" transform="rotate(-90 112.8 36.6)">20k</text>
<text x="174" y="36.6" transform="rotate(-90 174 36.6)">R3</text>
<text x="178.8" y="36.6" transform="rotate(-90 178.8 36.6)">20k</text>
<text x="229" y="39.6">M02PTH</text>
<text x="226.3" y="53.1">QVIBE</text>
<text x="234.2" y="50.6">BZZ</text>
<text x="89.2" y="58.2">TX-FRONT</text>
<text x="114.6" y="58.2">QFRONT</text>
<text x="155.2" y="58.2">TX-BACK</text>
<text x="180.6" y="58.2">QBACK</text>
<text x="195.9" y="55.6">VIBE</text>
<text x="226.3" y="55.6">MOSFET-NCHANNEL2N7000</text>
<text x="74" y="60.7">TXFRONT</text>
<text x="89.2" y="65.8">JUMPER-PAD-2-NC_BY_TRACE</text>
<text x="114.6" y="60.7">MOSFET-NCHANNEL2N7000</text>
<text x="140" y="60.7">TXBACK</text>
<text x="155.2" y="65.8">JUMPER-PAD-2-NC_BY_TRACE</text>
<text x="180.6" y="60.7">MOSFET-NCHANNEL2N7000</text>
<text x="218.7" y="68.3">GND</text>
<text x="263.4" y="67.3">VCC</text>
<text x="107" y="76">GND</text>
<text x="173" y="76">GND</text>
<text x="62.8" y="100.3">VCCIO</text>
<text x="106" y="100.3">VCCIO</text>
<text x="190.8" y="101.4">BLINK5</text>
<text x="166.9" y="108">VCC</text>
<text x="84.1" y="116.6">RX-FRONT</text>
<text x="127.3" y="116.6">RX-BACK</text>
<text x="145.1" y="119.1">RXBACK</text>
<text x="261.9" y="119.1">GND</text>
<text x="84.1" y="124.2">JUMPER-PAD-2-NC_BY_TRAC</text>
<text x="120.2" y="124.2">E</text>
<text x="127.3" y="124.2">JUMPER-PAD-2-NC_BY_TRACE</text>
<text x="166.4" y="122.9" transform="rotate(-90 166.4 122.9)">R1</text>
<text x="171.2" y="122.9" transform="rotate(-90 171.2 122.9)">20k</text>
<text x="227.9" y="123.2">VCCIO</text>
<text x="337.1" y="123.2">VCC</text>
<text x="361.1" y="126">M01PTH</text>
<text x="74" y="129.3">GND</text>
<text x="117.1" y="129.3">GND</text>
<text x="173" y="126.7">BLINK5</text>
<text x="213.6" y="131.1">M10&quot;</text>
<text x="293.1" y="130.6">JP2</text>
<text x="140" y="136.9">BLINK</text>
<text x="150.2" y="134.4">BLINK</text>
<text x="173" y="136.9">MOSFET-NCHANNEL2N7000</text>
<text x="173" y="134.4">QBLINK</text>
<text x="316.8" y="133.3">VCCIO</text>
<text x="365.8" y="134.4">VCC</text>
<text x="150.2" y="142">JUMPER-PAD-2-NC_BY_TRACE</text>
<text x="223.8" y="142">SPIMISO</text>
<text x="223.8" y="139.4">RXFRONT</text>
<text x="274.6" y="142">TXBACK</text>
<text x="274.6" y="139.4">TXFRONT</text>
<text x="344.9" y="139.1" transform="rotate(-90 344.9 139.1)">BAT2</text>
<text x="361.1" y="141.2">M01PTH</text>
<text x="274.6" y="149.6">RXBACK</text>
<text x="274.6" y="144.5">BOOP</text>
<text x="302.5" y="144.5">VCCFTDI</text>
<text x="363.1" y="149.6">VCCIO</text>
<text x="86.7" y="152.1">BOOP</text>
<text x="109.5" y="154.7">FTDI_DEVICE</text>
<text x="109.5" y="152.1">JP3</text>
<text x="165.4" y="152.1">GND</text>
<text x="226.3" y="152.1">BLINK</text>
<text x="274.6" y="154.7">VIBE</text>
<text x="344.9" y="154.4" transform="rotate(-90 344.9 154.4)">BAT1</text>
<text x="354.3" y="151.5">C1</text>
<text x="89.2" y="159.8">RXBACK</text>
<text x="274.6" y="157.2">TX0</text>
<text x="311.9" y="157.2" transform="rotate(-90 311.9 157.2)">JP4</text>
<text x="354.3" y="156.3">10uF M01PTH</text>
<text x="62.5" y="162.3" transform="rotate(-90 62.5 162.3)">S1</text>
<text x="89.2" y="167.4">SPIMISO</text>
<text x="89.2" y="162.3">TX0</text>
<text x="89.2" y="164.8">VCCFTDI</text>
<text x="213.6" y="162.8">JP1</text>
<text x="291.7" y="162.3">M10&quot;</text>
<text x="335.5" y="164.8">GND</text>
<text x="365.4" y="164.8">GND</text>
<text x="226.3" y="172.5">GND</text>
<text x="66.3" y="180.1">GND</text>
<text x="96.8" y="180.1">GND</text>
</g>
<g font-size="2.5" fill="#800000">
<text x="70.6" y="113.7" transform="rotate(-90 70.6 113.7)">RXFRONT</text>
<text x="113.8" y="111.7" transform="rotate(-90 113.8 111.7)">RXBACK</text>
</g>
<g font-size="2.3" fill="#808080">
<text x="239" y="131.1">U$1</text>
<text x="239" y="162.3">MESHBEE</text>
</g>
<g font-size="2.1" fill="#808080">
<text x="230.4" y="42.6">1</text>
<text x="230.4" y="45.1">2</text>
<text x="215.8" y="86.3" transform="rotate(-90 215.8 86.3)">LEDVDD</text>
<text x="223.4" y="86.3" transform="rotate(-90 223.4 86.3)">VDD</text>
<text x="246.3" y="86.3" transform="rotate(-90 246.3 86.3)">LEDVDD</text>
<text x="253.9" y="86.3" transform="rotate(-90 253.9 86.3)">VDD</text>
<text x="276.8" y="86.3" transform="rotate(-90 276.8 86.3)">LEDVDD</text>
<text x="284.4" y="86.3" transform="rotate(-90 284.4 86.3)">VDD</text>
<text x="307.2" y="86.3" transform="rotate(-90 307.2 86.3)">LEDVDD</text>
<text x="314.9" y="86.3" transform="rotate(-90 314.9 86.3)">VDD</text>
<text x="206.6" y="101">DI</text>
<text x="228.7" y="101">DO</text>
<text x="237.1" y="101">DI</text>
<text x="259.2" y="101">DO</text>
<text x="267.5" y="101">DI</text>
<text x="289.6" y="101">DO</text>
<text x="298" y="101">DI</text>
<text x="320.1" y="101">DO</text>
<text x="74.7" y="106.6" transform="rotate(-90 74.7 106.6)">VS</text>
<text x="77.2" y="106.6" transform="rotate(-90 77.2 106.6)">GND</text>
<text x="79.8" y="106.6" transform="rotate(-90 79.8 106.6)">OUT</text>
<text x="117.9" y="106.6" transform="rotate(-90 117.9 106.6)">VS</text>
<text x="120.4" y="106.6" transform="rotate(-90 120.4 106.6)">GND</text>
<text x="123" y="106.6" transform="rotate(-90 123 106.6)">OUT</text>
<text x="218.4" y="110.5" transform="rotate(-90 218.4 110.5)">VSS</text>
<text x="248.8" y="110.5" transform="rotate(-90 248.8 110.5)">VSS</text>
<text x="279.3" y="110.5" transform="rotate(-90 279.3 110.5)">VSS</text>
<text x="309.8" y="110.5" transform="rotate(-90 309.8 110.5)">VSS</text>
<text x="73.6" y="114.1" transform="rotate(-90 73.6 114.1)">VS</text>
<text x="76.1" y="116.1" transform="rotate(-90 76.1 116.1)">GND</text>
<text x="78.7" y="115.9" transform="rotate(-90 78.7 115.9)">OUT</text>
<text x="116.8" y="114.1" transform="rotate(-90 116.8 114.1)">VS</text>
<text x="119.3" y="116.1" transform="rotate(-90 119.3 116.1)">GND</text>
<text x="121.8" y="115.9" transform="rotate(-90 121.8 115.9)">OUT</text>
<text x="221" y="134">1</text>
<text x="221" y="136.5">2</text>
<text x="235.5" y="134">1</text>
<text x="235.5" y="136.5">2</text>
<text x="241.4" y="135.1">VDD</text>
<text x="241.4" y="137.7">TX1</text>
<text x="262.8" y="135.1">SDA</text>
<text x="263" y="137.7">SCL</text>
<text x="271.8" y="136.5">19</text>
<text x="271.8" y="134">20</text>
<text x="287.6" y="134">10</text>
<text x="288.8" y="136.5">9</text>
<text x="221" y="139.1">3</text>
<text x="221" y="141.6">4</text>
<text x="235.5" y="139.1">3</text>
<text x="235.5" y="141.6">4</text>
<text x="241.4" y="140.2">RX1</text>
<text x="241.4" y="142.7">SPIMISO</text>
<text x="263" y="142.7">AD4</text>
<text x="263" y="140.2">AD3</text>
<text x="271.8" y="141.6">17</text>
<text x="271.8" y="139.1">18</text>
<text x="288.8" y="141.6">7</text>
<text x="288.8" y="139.1">8</text>
<text x="221" y="144.2">5</text>
<text x="221" y="146.7">6</text>
<text x="221" y="149.2">7</text>
<text x="235.5" y="144.2">5</text>
<text x="235.5" y="146.7">6</text>
<text x="235.5" y="149.2">7</text>
<text x="241.4" y="145.3">RESET</text>
<text x="241.4" y="147.8">RSSI</text>
<text x="259.6" y="147.8">ASSOC</text>
<text x="261.7" y="145.3">RTS0</text>
<text x="271.8" y="149.2">14</text>
<text x="271.8" y="146.7">15</text>
<text x="271.8" y="144.2">16</text>
<text x="288.8" y="149.2">4</text>
<text x="288.8" y="146.7">5</text>
<text x="288.8" y="144.2">6</text>
<text x="314.9" y="149.8" transform="rotate(-90 314.9 149.8)">3</text>
<text x="317.4" y="149.8" transform="rotate(-90 317.4 149.8)">2</text>
<text x="319.9" y="149.8" transform="rotate(-90 319.9 149.8)">1</text>
<text x="221" y="151.8">8</text>
<text x="221" y="154.3">9</text>
<text x="235.5" y="151.8">8</text>
<text x="235.5" y="154.3">9</text>
<text x="241.4" y="150.4">SPICLK</text>
<text x="241.4" y="152.9">SPIMOSI</text>
<text x="241.4" y="155.4">AD2</text>
<text x="256.3" y="152.9">ON/SLEEP</text>
<text x="261.7" y="155.4">CTS0</text>
<text x="263" y="150.4">RX0</text>
<text x="271.8" y="154.3">12</text>
<text x="271.8" y="151.8">13</text>
<text x="288.8" y="154.3">2</text>
<text x="288.8" y="151.8">3</text>
<text x="68.5" y="156.9" transform="rotate(-90 68.5 156.9)">1</text>
<text x="71.1" y="156.9" transform="rotate(-90 71.1 156.9)">2</text>
<text x="111.9" y="158">DTR</text>
<text x="111.9" y="160.5">TXO</text>
<text x="221" y="156.9">10</text>
<text x="234.3" y="156.9">10</text>
<text x="241.4" y="158">GND</text>
<text x="263.2" y="158">TX0</text>
<text x="271.8" y="156.9">11</text>
<text x="288.8" y="156.9">1</text>
<text x="68.5" y="163.8" transform="rotate(-90 68.5 163.8)">3</text>
<text x="71.1" y="163.8" transform="rotate(-90 71.1 163.8)">4</text>
<text x="111.9" y="163.1">RXI</text>
<text x="111.9" y="165.6">VCC</text>
<text x="111.9" y="168.1">CTS</text>
<text x="111.9" y="170.7">GND</text>
</g>
<g font-size="1.8" fill="#800000">
<text x="113.1" y="46.5">IRFRONT</text>
<text x="179.1" y="46.5">IRBACK</text>
<text x="215.7" y="98.8">WS2812</text>
<text x="246.2" y="98.8">WS2812</text>
<text x="276.7" y="98.8">WS2812</text>
<text x="307.1" y="98.8">WS2812</text>
</g>
</svg>
